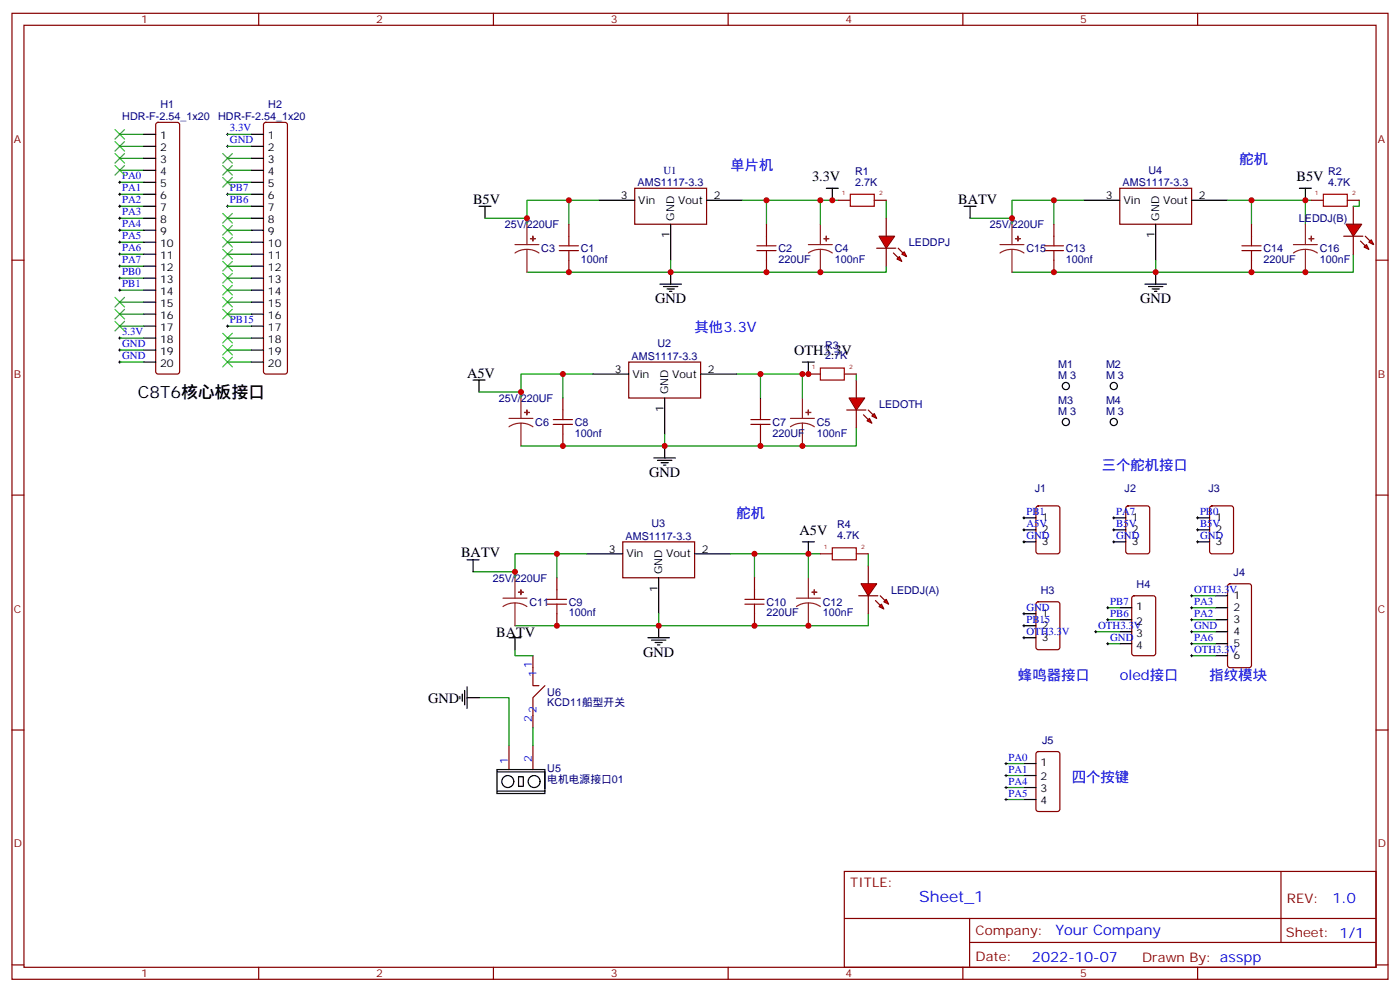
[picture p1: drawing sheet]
<svg xmlns="http://www.w3.org/2000/svg" width="412mm" height="292mm" viewBox="0 0 412 292" stroke-linecap="round" stroke-linejoin="round" font-family="sans-serif">
<g fill="none" stroke="#870000" stroke-width=".35">
<path d="M3.5 3.9h405.4v284.4h-405.4zM7.1 7.4h398.2v277.3h-398.2zM76.2 3.9v3.5M145.3 3.9v3.5M214.5 3.9v3.5M283.6 3.9v3.5M352.8 3.9v3.5M46.1 36.2l.5-.2h5.6l.5 .2 .2 .5v72.7l-.2 .5-.5 .2h-5.6l-.5-.2-.2-.5v-72.7zM77.8 36.2l.5-.2h5.7l.5 .2 .2 .5v72.7l-.3 .5-.4 .2h-5.7l-.5-.2-.2-.5v-72.7zM3.5 76.6h3.6M167.6 66v3.5M167.6 76.6v3.5"/>
<path d="M225.8 66v3.5M225.8 76.6v3.5M310.4 66v3.5M310.4 76.6v3.5M368.7 66v3.5M368.7 76.6v3.5M405.3 76.6h3.6M165.8 117.2v3.5M224 117.2v3.5M165.8 127.7v3.6M224 127.7v3.6M3.5 145.7h3.6"/>
<path d="M305.4 149.1l.5-.2h5.6l.7 .4v13l-.5 .7h-5.8l-.7-.4v-13zM331.8 149.1l.5-.2h5.7l.6 .4 .1 13-.5 .7h-5.9l-.6-.4-.1-13zM356.5 149.1l.5-.2h5.7l.6 .4 .1 13-.5 .7h-5.9l-.6-.4-.1-13zM405.3 145.7h3.6M164 170.1v3.5M222.2 170.1v3.5M305.4 177.3l.5-.2h5.6l.7 .5v12.9l-.5 .7h-5.8l-.7-.4v-13zM333.6 175.6l.5-.2h5.6l.7 .4v16.5l-.4 .6-5.9 .1-.7-.5v-16.4zM361.8 172l.5-.2h5.6l.7 .5 .1 23.5-.5 .7h-5.9l-.6-.4-.1-23.6zM164 180.7v3.5M222.2 180.7v3.5M3.5 214.9h3.6"/>
<path d="M405.3 214.9h3.6M305.4 221.4l.5-.2h5.6l.7 .5v16.5l-.5 .6-5.8 .1-.7-.5v-16.5zM248.7 256.5h156.6v28.2h-156.6zM377.3 256.5v20.9M248.7 270.4h156.5M285.6 277.4h119.6M285.6 270.4v14.1M3.5 284h3.6M76.2 284.7v3.6M145.3 284.7v3.6M214.5 284.7v3.6M283.6 284.7v3.6"/>
<path d="M352.8 284.7v3.6M405.3 284h3.6"/>
</g>
<g fill="none" stroke="#000" stroke-width=".29">
<path d="M66.7 39.5h.7M67 39.2v.7M34.9 57.2h.7M34.9 53.7h.7M35.3 53.3v.7M35.3 56.8v.7M66.7 57.2h.7M66.7 43.1h.7M67 42.7v.7M67 56.8v.7M34.9 60.7h.7M34.9 78.4h.7"/>
<path d="M34.9 74.8h.7M34.9 64.2h.7M34.9 67.8h.7M34.9 71.3h.7M35.3 60.4v.7M35.3 63.9v.7M35.3 67.4v.7M35.3 70.9v.7M35.3 74.5v.7M35.3 78v.7M66.7 60.7h.7M67 60.4v.7"/>
<path d="M34.9 99.5h.7M34.9 81.9h.7M35.3 81.5v.7M35.3 99.2v.7M66.7 96h.7M67 95.6v.7M34.9 106.6h.7M34.9 103h.7M35.3 102.7v.7M35.3 106.2v.7M301.3 156h.7M301.3 152.4h.7"/>
<path d="M301.3 159.5h.7M301.6 152.1v.7M301.6 155.6v.7M301.6 159.1v.7M327.7 156h.7M327.7 152.4h.7M327.7 159.5h.7M328.1 152.1v.7M328.1 155.6v.7M328.1 159.1v.7M352.4 156h.7M352.4 152.4h.7"/>
<path d="M352.4 159.5h.7M352.8 152.1v.7M352.8 155.6v.7M352.8 159.1v.7M326 178.9h.7M326.3 178.5v.7M350.7 178.9h.7M350.7 175.4h.7M351 175v.7M351 178.5v.7M301.3 184.2h.7M301.3 180.7h.7"/>
<path d="M301.3 187.7h.7M301.6 180.3v.7M301.6 183.8v.7M301.6 187.4v.7M322.4 185.9h.7M322.8 185.6v.7M326 182.4h.7M326 189.5h.7M326.3 182.1v.7M326.3 189.1v.7M350.7 182.4h.7M350.7 185.9h.7"/>
<path d="M350.7 189.5h.7M350.7 193h.7M351 182.1v.7M351 185.6v.7M351 189.1v.7M351 192.7v.7M296 224.8h.7M296 228.3h.7M296 231.8h.7M296 235.3h.7M296.3 224.4v.7M296.3 227.9v.7"/>
<path d="M296.3 231.5v.7M296.3 235v.7"/>
</g>
<g fill="none" stroke="#008700" stroke-width=".35">
<path d="M35.3 39.5h7M67 39.5h7.1M35.3 57.2h7M35.3 43.1h7M35.3 46.6h7M35.3 50.1h7M35.3 53.7h7M67 57.2h7.1M67 43.1h7.1M67 46.6h7.1M67 50.1h7.1M67 53.7h7.1"/>
<path d="M167.6 58.9h-12.4v7.1M176.4 58.9h-8.8v7.1M218.7 58.9h7.1v7.1M225.8 58.9h15.9v7.1M241.7 58.9h5.2M261.1 58.9v5.3M310.4 58.9h-12.3v7.1M319.3 58.9h-8.9v7.1M361.6 58.9h7.1v7.1M368.7 58.9h15.8v7.1M35.3 74.8h7M35.3 78.4h7"/>
<path d="M35.3 60.7h7M35.3 64.2h7M35.3 67.8h7M35.3 71.3h7M67 74.8h7.1M67 78.4h7.1M67 60.7h7.1M67 64.2h7.1M67 67.8h7.1M67 71.3h7.1M142.9 64.2h12.3M197.6 76.6v3.5"/>
<path d="M261.1 78.4v1.7h-105.9M285.8 64.2h12.3M340.4 76.6v3.5M398.6 74.8v5.3h-100.5M35.3 92.5h7M35.3 96h7M35.3 99.5h7M35.3 81.9h7M35.3 85.4h7M35.3 88.9h7M67 92.5h7.1M67 96h7.1"/>
<path d="M67 99.5h7.1M67 81.9h7.1M67 85.4h7.1M67 88.9h7.1M35.3 103h7M35.3 106.6h7M67 103h7.1M67 106.6h7.1M141.1 115.4h12.4M165.8 110.1h-12.3v7.1M174.6 110.1h-8.8v7.1M217 110.1h7v7.1"/>
<path d="M195.8 127.7v3.6M252.2 126v5.3h-98.7M139.3 168.3h12.4M164 163h-12.3v7.1M172.9 163h-8.9v7.1M215.2 163h7v7.1M326.3 178.9h3.5M351 178.9h7.1M351 175.4h7.1M194 180.7v3.5M255.8 180.7v3.5h-104.1M322.8 185.9h7"/>
<path d="M326.3 182.4h3.5M326.3 189.5h3.5M351 185.9h7.1M351 182.4h7.1M351 189.5h7.1M351 193h7.1M296.3 224.8h5.3M296.3 228.3h5.3M296.3 231.8h5.3M296.3 235.3h5.3"/>
</g>
<g fill="none" stroke="#000" stroke-width=".35">
<path d="M42.3 39.5h3.6M74.1 39.5h3.5M42.3 43.1h3.6M42.3 46.6h3.6M42.3 50.1h3.6M42.3 53.7h3.6M42.3 57.2h3.6M74.1 43.1h3.5M74.1 46.6h3.5M74.1 50.1h3.5M74.1 53.7h3.5M74.1 57.2h3.5"/>
<path d="M176.4 58.9h10.6M208.1 58.9h10.6M319.3 58.9h10.5M351 58.9h10.6M42.3 60.7h3.6M42.3 64.2h3.6M42.3 67.8h3.6M42.3 71.3h3.6M42.3 74.8h3.6M42.3 78.4h3.6M74.1 60.7h3.5M74.1 64.2h3.5"/>
<path d="M74.1 67.8h3.5M74.1 71.3h3.5M74.1 74.8h3.5M74.1 78.4h3.5M141.1 60.7h3.5M142.9 60.7v3.5M197.6 66v10.6M284 60.7h3.5M285.8 60.7v3.5M340.4 66v10.6M42.3 81.9h3.6M42.3 85.4h3.6"/>
<path d="M42.3 88.9h3.6M42.3 92.5h3.6M42.3 96h3.6M42.3 99.5h3.6M74.1 81.9h3.5M74.1 85.4h3.5M74.1 88.9h3.5M74.1 92.5h3.5M74.1 96h3.5M74.1 99.5h3.5M194.4 83.6h6.3M195.4 84.3h4.3"/>
<path d="M196.5 85.1h2.1M197.2 85.8h.7M197.6 80.1v3.5M337.3 83.6h6.3M338.3 84.3h4.2M339.4 85.1h2.1M340.1 85.8h.7M340.4 80.1v3.5M42.3 103h3.6M42.3 106.6h3.6M74.1 103h3.5M74.1 106.6h3.5"/>
<path d="M139.3 111.9h3.6M141.1 111.9v3.5M174.6 110.1h10.6M195.8 117.2v10.5M206.4 110.1h10.6M192.6 134.8h6.4M193.7 135.5h4.2M194.7 136.2h2.1M195.4 136.9h.7M195.8 131.3v3.5M301.6 159.5h3.6M301.6 152.4h3.6"/>
<path d="M301.6 156h3.6M328.1 159.5h3.5M328.1 152.4h3.5M328.1 156h3.5M352.8 159.5h3.5M352.8 152.4h3.5M352.8 156h3.5M137.6 164.8h3.5M139.3 164.8v3.5M172.9 163h10.5M194 170.1v10.6M204.6 163h10.6"/>
<path d="M329.8 178.9h3.6M358.1 178.9h3.5M358.1 175.4h3.5M190.9 187.7h6.3M191.9 188.4h4.2M193 189.1h2.1M193.7 189.8h.7M194 184.2v3.5M301.6 187.7h3.6M301.6 180.7h3.6M301.6 184.2h3.6M329.8 182.4h3.6"/>
<path d="M329.8 185.9h3.6M329.8 189.5h3.6M358.1 182.4h3.5M358.1 185.9h3.5M358.1 189.5h3.5M358.1 193h3.5M301.6 224.8h3.6M301.6 228.3h3.6M301.6 231.8h3.6M301.6 235.3h3.6"/>
</g>
<path d="M187 55.4h21.1v10.6h-21.1zM329.8 55.4h21.2v10.6h-21.2zM185.2 106.6h21.2v10.6h-21.2zM183.4 159.5h21.2v10.6h-21.2z" fill="none" stroke="#800000" stroke-width=".35"/>
<g fill="none" stroke="#a10000" stroke-width=".35">
<path d="M164.7 73.8h5.7M164.7 72.4h5.7M167.6 69.5v2.9M167.6 73.8v2.8M223 73.8h5.6M223 72.4h5.6M225.8 69.5v2.9M225.8 73.8v2.8M307.6 73.8h5.7M307.6 72.4h5.7M310.4 69.5v2.9M310.4 73.8v2.8"/>
<path d="M365.8 73.8h5.7M365.8 72.4h5.7M368.7 69.5v2.9M368.7 73.8v2.8M163 124.9h5.6M163 123.5h5.6M165.8 120.7v2.8M165.8 124.9v2.8M221.2 124.9h5.6M221.2 123.5h5.6M224 120.7v2.8M224 124.9v2.8"/>
<path d="M161.2 177.8h5.7M161.2 176.4h5.7M164 173.6v2.8M164 177.8v2.9M219.4 177.8h5.7M219.4 176.4h5.7M222.2 173.6v2.8M222.2 177.8v2.9"/>
</g>
<g fill="#8c2424" stroke="#8c2424" stroke-width=".35">
<path d="M157 69.5v1.4z"/>
<path d="M156.3 70.2l1.4 .1z"/>
<path d="M243.4 69.5v1.4z"/>
<path d="M242.7 70.2l1.4 .1z"/>
<path d="M238.1 120.7v1.4z"/>
<path d="M237.4 121.4h1.4z"/>
<path d="M155.2 120.7v1.4z"/>
<path d="M154.5 121.4h1.4z"/>
<path d="M153.4 173.6l.1 1.4z"/>
<path d="M152.8 174.3h1.4z"/>
<path d="M239.9 173.6v1.4z"/>
<path d="M239.2 174.3h1.4z"/>
<path d="M299.8 69.5l.1 1.4z"/>
<path d="M299.2 70.2l1.4 .1z"/>
<path d="M386.3 69.5v1.4z"/>
<path d="M385.6 70.2l1.4 .1z"/>
</g>
<g fill="none" stroke="#8c2424" stroke-width=".35">
<path d="M151.7 72h7M155.2 73.4l1.9 .3 1.6 .8M155.2 73.4l-1.8 .2-1.7 .9M155.2 66v6M155.2 73.4v6.7M238.1 72h7.1M241.7 73.4l1.8 .3 1.7 .8M241.7 73.4l-1.9 .2-1.7 .9M241.7 66v6M241.7 73.4v6.7M294.6 72h7M298.1 73.4l1.8 .3 1.7 .8"/>
<path d="M298.1 73.4l-1.9 .2-1.6 .9M298.1 66v6M298.1 73.4v6.7M381 72h7.1M384.5 73.4l1.9 .3 1.7 .8M384.5 73.4l-1.8 .2-1.7 .9M384.5 66v6M384.5 73.4v6.7M153.5 117.2v6M236.4 117.2v6M149.9 123.2h7.1M153.5 124.6l1.8 .2 1.7 .8"/>
<path d="M153.5 124.6l-1.9 .2-1.7 .8M153.5 124.6v6.7M232.8 123.2h7.1M236.4 124.6l1.8 .2 1.7 .8M236.4 124.6l-1.9 .2-1.7 .8M236.4 124.6v6.7M148.2 176.1h7M151.7 177.5l1.8 .2 1.7 .8M151.7 177.5l-1.9 .2-1.6 .8M151.7 170.1v6M151.7 177.5v6.7M234.6 176.1h7.1"/>
<path d="M238.1 177.5l1.9 .2 1.7 .8M238.1 177.5l-1.8 .2-1.7 .8M238.1 170.1v6M238.1 177.5v6.7"/>
</g>
<g fill="none" stroke="#3c3" stroke-width=".35">
<path d="M33.9 38.1l2.8 2.9M36.7 38.1l-2.8 2.9M33.9 41.7l2.8 2.8M33.9 45.2l2.8 2.8M33.9 48.7l2.8 2.8M36.7 41.7l-2.8 2.8M36.7 45.2l-2.8 2.8M36.7 48.7l-2.8 2.8M65.6 45.2l2.8 2.8M65.6 48.7l2.8 2.8M65.6 52.2l2.8 2.9M68.4 45.2l-2.8 2.8"/>
<path d="M68.4 48.7l-2.8 2.8M68.4 52.2l-2.8 2.9M65.6 62.8l2.8 2.9M65.6 66.4l2.8 2.8M65.6 69.9l2.8 2.8M65.6 73.4l2.8 2.8M65.6 76.9l2.8 2.9M68.4 62.8l-2.8 2.9M68.4 66.4l-2.8 2.8M68.4 69.9l-2.8 2.8M68.4 73.4l-2.8 2.8M68.4 76.9l-2.8 2.9"/>
<path d="M33.9 87.5l2.8 2.8M33.9 91.1l2.8 2.8M33.9 94.6l2.8 2.8M36.7 87.5l-2.8 2.8M36.7 91.1l-2.8 2.8M36.7 94.6l-2.8 2.8M65.6 80.5l2.8 2.8M65.6 84l2.8 2.8M65.6 87.5l2.8 2.8M65.6 91.1l2.8 2.8M65.6 98.1l2.8 2.8M68.4 80.5l-2.8 2.8"/>
<path d="M68.4 84l-2.8 2.8M68.4 87.5l-2.8 2.8M68.4 91.1l-2.8 2.8M68.4 98.1l-2.8 2.8M65.6 101.6l2.8 2.9M65.6 105.2l2.8 2.8M68.4 101.6l-2.8 2.9M68.4 105.2l-2.8 2.8"/>
</g>
<g fill="#f00" stroke="#870000" stroke-width=".35">
<path d="M258.9 69.5h4.6l-2.4 3.6z"/>
<path d="M258.2 73.1h5.7z"/>
</g>
<g fill="#870000" stroke="#870000" stroke-width=".35">
<path d="M264.6 73.1l1.4 1.4z"/>
<path d="M263.2 74.5l1.4 1.4z"/>
</g>
<g fill="#f00" stroke="#870000" stroke-width=".35">
<path d="M265.6 74.8l.7-.7 .8 1.4z"/>
<path d="M264.2 76.2l.7-.7 .7 1.4z"/>
</g>
<path d="M261.1 64.2v5.3M261.1 73.1v5.3" fill="none" stroke="#870000" stroke-width=".35"/>
<path d="M224 110.1h14.1M236.4 110.1v7.1" fill="none" stroke="#008700" stroke-width=".35"/>
<g fill="#f00" stroke="#870000" stroke-width=".35">
<path d="M250.1 117.2h4.6l-2.5 3.5z"/>
<path d="M249.4 120.7h5.7z"/>
</g>
<g fill="#870000" stroke="#870000" stroke-width=".35">
<path d="M255.8 120.7l1.4 1.4z"/>
<path d="M254.4 122.1l1.4 1.4z"/>
</g>
<g fill="#f00" stroke="#870000" stroke-width=".35">
<path d="M256.8 122.4l.7-.7 .7 1.5z"/>
<path d="M256.1 123.2l.7 1.4-1.4-.7z"/>
</g>
<path d="M252.2 111.9v5.3M252.2 120.7v5.3" fill="none" stroke="#870000" stroke-width=".35"/>
<path d="M252.2 110.1v1.8M222.2 163h15.9v7.1M238.1 163h3.6" fill="none" stroke="#008700" stroke-width=".35"/>
<g fill="#f00" stroke="#870000" stroke-width=".35">
<path d="M253.6 171.8h4.6l-2.4 3.6z"/>
<path d="M252.9 175.4h5.7z"/>
</g>
<g fill="#870000" stroke="#870000" stroke-width=".35">
<path d="M259.3 175.4l1.4 1.4z"/>
<path d="M257.9 176.8l1.4 1.4z"/>
</g>
<g fill="#f00" stroke="#870000" stroke-width=".35">
<path d="M260.3 177.1l.8-.7 .7 1.4z"/>
<path d="M258.9 178.5l.7-.7 .7 1.4z"/>
</g>
<path d="M255.8 166.5v5.3M255.8 175.4v5.3" fill="none" stroke="#870000" stroke-width=".35"/>
<path d="M384.5 58.9h1.8M255.8 163v3.5" fill="none" stroke="#008700" stroke-width=".35"/>
<g fill="#f00" stroke="#870000" stroke-width=".35">
<path d="M396.5 66h4.6l-2.5 3.5z"/>
<path d="M395.8 69.5h5.7z"/>
</g>
<g fill="#870000" stroke="#870000" stroke-width=".35">
<path d="M402.2 69.5l1.4 1.4z"/>
<path d="M400.8 70.9l1.4 1.5z"/>
</g>
<g fill="#f00" stroke="#870000" stroke-width=".35">
<path d="M403.2 71.3l.7-.7 .7 1.4z"/>
<path d="M401.8 72.7l.7-.7 .7 1.4z"/>
</g>
<g fill="none" stroke="#870000" stroke-width=".35">
<path d="M246.9 58.9h3.6M257.5 58.9h3.6M386.3 58.9h3.5M396.9 58.9h3.5M398.6 60.7v5.3M398.6 69.5v5.3M238.1 110.1h3.6M248.7 110.1h3.5M241.7 163h3.5M252.2 163h3.6M157 193v8.8h1.7M149.9 219.5v7"/>
<path d="M157 219.5v7M160.5 201.8l-3.5 3.6v8.8"/>
</g>
<path d="M400.4 58.9v1.8h-1.8M151.7 191.2v1.8h5.3M141.1 205.4h8.8v14.1M157 214.2v5.3" fill="none" stroke="#008700" stroke-width=".35"/>
<g fill="none" stroke="#000" stroke-width=".35">
<path d="M243.4 55.4h3.5M245.2 55.4v3.5M382.8 55.4h3.5M384.5 55.4v3.5M236.4 106.6h3.5M238.1 106.6v3.5M236.4 159.5h3.5M238.1 159.5v3.5M149.9 187.7h3.6M151.7 187.7v3.5M135.5 205v.7M136.2 204.3v2.1"/>
<path d="M136.9 203.2v4.3M137.6 205.4h3.5M137.6 202.2v6.3M146.4 226.5h14.1v7.1h-14.1zM146.4 227.2h14.1v5M146.4 232.9h14.1M152.8 228.6h1.4v2.9h-1.4z"/>
<circle cx="314" cy="113.6" r="1.06"/>
<circle cx="328.1" cy="113.6" r="1.06"/>
<circle cx="314" cy="124.2" r="1.06"/>
<circle cx="328.1" cy="124.2" r="1.06"/>
<circle cx="149.6" cy="230" r="1.76"/>
<circle cx="157.3" cy="230" r="1.76"/>
</g>
<path d="M34.9 85.4h.7M35.3 85.1v.7" fill="none" stroke="#000" stroke-width=".29"/>
<path d="M250.5 57.2h7v3.5h-7zM389.8 57.2h7.1v3.5h-7.1zM241.7 108.3h7v3.6h-7zM245.2 161.3h7v3.5h-7z" fill="none" stroke="#a10000" stroke-width=".35"/>
<g fill="#c00">
<circle cx="167.6" cy="58.9" r=".88"/>
<circle cx="167.6" cy="80.1" r=".88"/>
<circle cx="225.8" cy="80.1" r=".88"/>
<circle cx="197.6" cy="80.1" r=".88"/>
<circle cx="155.2" cy="64.2" r=".88"/>
<circle cx="153.5" cy="115.4" r=".88"/>
<circle cx="195.8" cy="131.3" r=".88"/>
<circle cx="224" cy="131.3" r=".88"/>
<circle cx="165.8" cy="131.3" r=".88"/>
<circle cx="165.8" cy="110.1" r=".88"/>
<circle cx="164" cy="163" r=".88"/>
<circle cx="164" cy="184.2" r=".88"/>
<circle cx="222.3" cy="184.2" r=".88"/>
<circle cx="194" cy="184.2" r=".88"/>
<circle cx="151.7" cy="168.3" r=".88"/>
<circle cx="310.4" cy="58.9" r=".88"/>
<circle cx="368.7" cy="58.9" r=".88"/>
<circle cx="310.4" cy="80.1" r=".88"/>
<circle cx="368.7" cy="80.1" r=".88"/>
<circle cx="340.4" cy="80.1" r=".88"/>
<circle cx="298.1" cy="64.2" r=".88"/>
<circle cx="241.7" cy="58.9" r=".88"/>
<circle cx="241.7" cy="80.1" r=".88"/>
<circle cx="236.4" cy="110.1" r=".88"/>
<circle cx="224" cy="110.1" r=".88"/>
<circle cx="236.4" cy="131.3" r=".88"/>
<circle cx="238.1" cy="163" r=".88"/>
<circle cx="238.1" cy="184.2" r=".88"/>
<circle cx="384.5" cy="58.9" r=".88"/>
<circle cx="384.5" cy="80.1" r=".88"/>
<circle cx="225.8" cy="58.9" r=".88"/>
<circle cx="245.2" cy="58.9" r=".88"/>
<circle cx="222.3" cy="163" r=".88"/>
<circle cx="238.1" cy="110.1" r=".88"/>
</g>
<text font-size="4.9" x="40.6" y="117.2">C8T6核心板接口</text>
<text font-size="4.6" fill="#00f" x="270.8" y="265.5">Sheet_1</text>
<g font-size="4.2" fill="#00f">
<text x="215.2" y="50.1">单片机</text>
<text x="365.1" y="48.4">舵机</text>
<text x="204.6" y="97.8">其他3.3V</text>
<text x="324.6" y="138.3">三个舵机接口</text>
<text x="217" y="152.4">舵机</text>
<text x="299.9" y="200.1">蜂鸣器接口</text>
<text x="329.8" y="200.1">oled接口</text>
<text x="356.3" y="200.1">指纹模块</text>
<text x="315.7" y="230">四个按键</text>
<text x="392.5" y="265.8">1.0</text>
<text x="310.9" y="275.3">Your Company</text>
<text x="304" y="283.1">2022-10-07</text>
</g>
<g font-size="4.2">
<text x="239.2" y="53.3">3.3V</text>
<text x="381.9" y="53.4">B5V</text>
<text x="139.3" y="60">B5V</text>
<text x="282.2" y="60">BATV</text>
<text x="193" y="89.3">GND</text>
<text x="335.8" y="89.3">GND</text>
<text x="233.9" y="104.5">OTH3.3V</text>
<text x="137.6" y="111.2">A5V</text>
<text x="191.2" y="140.4">GND</text>
<text x="235.5" y="157.4">A5V</text>
<text x="135.8" y="164.1">BATV</text>
<text x="146.2" y="187.4">BATV</text>
<text x="189.4" y="193.4">GND</text>
<text x="126.1" y="206.8">GND</text>
</g>
<g font-size="3.9" fill="#800">
<text x="250.5" y="261.1">TITLE:</text>
<text x="379.1" y="265.8">REV:</text>
<text x="287.4" y="275.3">Company:</text>
<text x="378.7" y="275.9">Sheet: 1/1</text>
<text x="287.4" y="283">Date:</text>
<text x="336.4" y="283.1">Drawn By: asspp</text>
</g>
<g font-size="3.2" fill="#800">
<text x="41.6" y="6.9">1</text>
<text x="110.8" y="6.9">2</text>
<text x="179.9" y="6.9">3</text>
<text x="249.1" y="6.9">4</text>
<text x="318.2" y="6.9">5</text>
<text x="4.1" y="42">A</text>
<text x="405.9" y="42">A</text>
<text x="4.1" y="111.2">B</text>
<text x="405.9" y="111.2">B</text>
<text x="4.1" y="180.3">C</text>
<text x="405.9" y="180.3">C</text>
<text x="4.1" y="249.4">D</text>
<text x="405.9" y="249.4">D</text>
<text x="41.6" y="287.7">1</text>
<text x="110.8" y="287.7">2</text>
<text x="179.9" y="287.7">3</text>
<text x="249.1" y="287.7">4</text>
<text x="318.2" y="287.7">5</text>
</g>
<g font-size="3.2" fill="#000080">
<text x="36" y="35.4">HDR-F-2.54_1x20</text>
<text x="47.3" y="31.9">H1</text>
<text x="64.3" y="35.4">HDR-F-2.54_1x20</text>
<text x="79" y="31.9">H2</text>
<text x="195.5" y="51.1">U1</text>
<text x="251.9" y="51.5">R1</text>
<text x="338.3" y="51.1">U4</text>
<text x="391.2" y="51.5">R2</text>
<text x="187.8" y="54.8">AMS1117-3.3</text>
<text x="251.9" y="54.6">2.7K</text>
<text x="330.7" y="54.8">AMS1117-3.3</text>
<text x="391.2" y="54.6">4.7K</text>
<text x="382.6" y="65.4">LEDDJ(B)</text>
<text x="148.7" y="67.2">25V/220UF</text>
<text x="291.5" y="67.2">25V/220UF</text>
<text x="159.5" y="74.2">C3</text>
<text x="171.1" y="77.4">100nf</text>
<text x="171.1" y="74.2">C1</text>
<text x="229.3" y="77.4">220UF</text>
<text x="229.3" y="74.2">C2</text>
<text x="245.9" y="77.4">100nF</text>
<text x="245.9" y="74.2">C4</text>
<text x="267.8" y="72.4">LEDDPJ</text>
<text x="302.3" y="74.2">C15</text>
<text x="314" y="77.4">100nf</text>
<text x="314" y="74.2">C13</text>
<text x="372.2" y="77.4">220UF</text>
<text x="372.2" y="74.2">C14</text>
<text x="388.8" y="77.4">100nF</text>
<text x="388.8" y="74.2">C16</text>
<text x="186" y="105.9">AMS1117-3.3</text>
<text x="193.7" y="102.3">U2</text>
<text x="243.1" y="105.8">2.7K</text>
<text x="243.1" y="102.6">R3</text>
<text x="311.7" y="111.5">M 3</text>
<text x="311.7" y="108.4">M1</text>
<text x="325.8" y="111.5">M 3</text>
<text x="325.8" y="108.4">M2</text>
<text x="146.9" y="118.3">25V/220UF</text>
<text x="311.7" y="119">M3</text>
<text x="325.8" y="119">M4</text>
<text x="157.7" y="125.3">C6</text>
<text x="169.3" y="125.3">C8</text>
<text x="227.5" y="125.3">C7</text>
<text x="240.6" y="125.3">C5</text>
<text x="258.9" y="120.1">LEDOTH</text>
<text x="311.7" y="122.1">M 3</text>
<text x="325.8" y="122.1">M 3</text>
<text x="169.3" y="128.5">100nf</text>
<text x="227.5" y="128.5">220UF</text>
<text x="240.6" y="128.5">100nF</text>
<text x="304.8" y="144.8">J1</text>
<text x="331.3" y="144.8">J2</text>
<text x="356" y="144.8">J3</text>
<text x="191.9" y="155.2">U3</text>
<text x="246.6" y="155.5">R4</text>
<text x="184.3" y="158.9">AMS1117-3.3</text>
<text x="246.6" y="158.7">4.7K</text>
<text x="145.1" y="171.2">25V/220UF</text>
<text x="334.8" y="173">H4</text>
<text x="363.4" y="169.5">J4</text>
<text x="155.9" y="178.3">C11</text>
<text x="167.6" y="178.3">C9</text>
<text x="225.8" y="178.3">C10</text>
<text x="242.4" y="178.3">C12</text>
<text x="262.5" y="174.7">LEDDJ(A)</text>
<text x="306.6" y="174.7">H3</text>
<text x="167.6" y="181.4">100nf</text>
<text x="225.8" y="181.4">220UF</text>
<text x="242.4" y="181.4">100nF</text>
<text x="161.2" y="207.9">KCD11船型开关</text>
<text x="161.2" y="204.7">U6</text>
<text x="306.9" y="218.9">J5</text>
<text x="161.2" y="227.3">U5</text>
<text x="161.2" y="230.5">电机电源接口01</text>
</g>
<g font-size="3.2">
<text x="47.2" y="41">1</text>
<text x="78.9" y="41">1</text>
<text x="47.2" y="44.5">2</text>
<text x="78.9" y="44.5">2</text>
<text x="47.2" y="48">3</text>
<text x="47.2" y="51.5">4</text>
<text x="78.9" y="48">3</text>
<text x="78.9" y="51.5">4</text>
<text x="47.2" y="55.1">5</text>
<text x="47.2" y="58.6">6</text>
<text x="78.9" y="55.1">5</text>
<text x="78.9" y="58.6">6</text>
<text x="182.8" y="58.6">3</text>
<text x="210.3" y="58.6">2</text>
<text x="325.7" y="58.6">3</text>
<text x="353.1" y="58.6">2</text>
<text x="47.2" y="62.1">7</text>
<text x="47.2" y="65.7">8</text>
<text x="78.9" y="62.1">7</text>
<text x="78.9" y="65.7">8</text>
<text x="188" y="60">Vin</text>
<text x="198.6" y="64.9" transform="rotate(-90 198.6 64.9)">GND</text>
<text x="199.7" y="60">Vout</text>
<text x="330.9" y="60">Vin</text>
<text x="341.5" y="64.9" transform="rotate(-90 341.5 64.9)">GND</text>
<text x="342.6" y="60">Vout</text>
<text x="47.2" y="69.2">9</text>
<text x="78.9" y="69.2">9</text>
<text x="197.2" y="70.1" transform="rotate(-90 197.2 70.1)">1</text>
<text x="340.1" y="70.1" transform="rotate(-90 340.1 70.1)">1</text>
<text x="47.2" y="72.7">10</text>
<text x="47.2" y="76.2">11</text>
<text x="78.9" y="72.7">10</text>
<text x="78.9" y="76.2">11</text>
<text x="47.2" y="79.8">12</text>
<text x="47.2" y="83.3">13</text>
<text x="78.9" y="79.8">12</text>
<text x="78.9" y="83.3">13</text>
<text x="47.2" y="86.8">14</text>
<text x="78.9" y="86.8">14</text>
<text x="47.2" y="90.3">15</text>
<text x="47.2" y="93.9">16</text>
<text x="78.9" y="90.3">15</text>
<text x="78.9" y="93.9">16</text>
<text x="47.2" y="97.4">17</text>
<text x="47.2" y="100.9">18</text>
<text x="78.9" y="97.4">17</text>
<text x="78.9" y="100.9">18</text>
<text x="47.2" y="104.5">19</text>
<text x="47.2" y="108">20</text>
<text x="78.9" y="104.5">19</text>
<text x="78.9" y="108">20</text>
<text x="181.1" y="109.7">3</text>
<text x="186.3" y="111.2">Vin</text>
<text x="198" y="111.2">Vout</text>
<text x="208.5" y="109.7">2</text>
<text x="196.8" y="116.1" transform="rotate(-90 196.8 116.1)">GND</text>
<text x="195.4" y="121.3" transform="rotate(-90 195.4 121.3)">1</text>
<text x="306.9" y="153.5">1</text>
<text x="333.4" y="153.5">1</text>
<text x="358.1" y="153.5">1</text>
<text x="306.9" y="160.5">3</text>
<text x="306.9" y="157">2</text>
<text x="333.4" y="160.5">3</text>
<text x="333.4" y="157">2</text>
<text x="358.1" y="160.5">3</text>
<text x="358.1" y="157">2</text>
<text x="179.3" y="162.7">3</text>
<text x="184.5" y="164.1">Vin</text>
<text x="196.2" y="164.1">Vout</text>
<text x="206.7" y="162.7">2</text>
<text x="195.1" y="169" transform="rotate(-90 195.1 169)">GND</text>
<text x="193.7" y="174.2" transform="rotate(-90 193.7 174.2)">1</text>
<text x="334.7" y="179.6">1</text>
<text x="363.4" y="176.4">1</text>
<text x="363.4" y="180">2</text>
<text x="306.9" y="181.7">1</text>
<text x="306.9" y="185.2">2</text>
<text x="334.7" y="183.8">2</text>
<text x="363.4" y="183.5">3</text>
<text x="306.9" y="188.8">3</text>
<text x="334.7" y="187.4">3</text>
<text x="334.7" y="190.9">4</text>
<text x="363.4" y="187">4</text>
<text x="363.4" y="190.5">5</text>
<text x="363.4" y="194.1">6</text>
<text x="306.5" y="225.5">1</text>
<text x="306.5" y="229.7">2</text>
<text x="306.5" y="233.2">3</text>
<text x="306.5" y="236.7">4</text>
</g>
<g font-size="3.2" fill="#00f">
<text x="67.7" y="38.7">3.3V</text>
<text x="67.7" y="42.2">GND</text>
<text x="36" y="52.8">PA0</text>
<text x="36" y="59.8">PA2</text>
<text x="36" y="56.3">PA1</text>
<text x="67.7" y="59.8">PB6</text>
<text x="67.7" y="56.3">PB7</text>
<text x="36" y="63.4">PA3</text>
<text x="36" y="66.9">PA4</text>
<text x="36" y="70.4">PA5</text>
<text x="36" y="77.5">PA7</text>
<text x="36" y="73.9">PA6</text>
<text x="36" y="81">PB0</text>
<text x="36" y="84.5">PB1</text>
<text x="67.7" y="95.1">PB15</text>
<text x="36" y="98.6">3.3V</text>
<text x="36" y="105.7">GND</text>
<text x="36" y="102.2">GND</text>
<text x="302.3" y="155.1">A5V</text>
<text x="302.3" y="151.6">PB1</text>
<text x="328.8" y="151.6">PA7</text>
<text x="328.8" y="155.1">B5V</text>
<text x="353.5" y="151.6">PB0</text>
<text x="353.5" y="155.1">B5V</text>
<text x="302.3" y="158.6">GND</text>
<text x="328.8" y="158.6">GND</text>
<text x="353.5" y="158.6">GND</text>
<text x="302.3" y="179.8">GND</text>
<text x="327" y="178">PB7</text>
<text x="351.7" y="174.5">OTH3.3V</text>
<text x="351.7" y="178">PA3</text>
<text x="302.3" y="183.3">PB15</text>
<text x="323.5" y="185.1">OTH3.3V</text>
<text x="327" y="181.5">PB6</text>
<text x="351.7" y="181.5">PA2</text>
<text x="351.7" y="185.1">GND</text>
<text x="302.3" y="186.8">OTH3.3V</text>
<text x="327" y="188.6">GND</text>
<text x="351.7" y="188.6">PA6</text>
<text x="156.6" y="196.5" transform="rotate(-90 156.6 196.5)">1</text>
<text x="351.7" y="192.1">OTH3.3V</text>
<text x="158" y="199.3" transform="rotate(-90 158 199.3)">1</text>
<text x="158" y="209.9" transform="rotate(-90 158 209.9)">2</text>
<text x="156.6" y="212.7" transform="rotate(-90 156.6 212.7)">2</text>
<text x="149.6" y="225" transform="rotate(-90 149.6 225)">1</text>
<text x="156.6" y="224.3" transform="rotate(-90 156.6 224.3)">2</text>
<text x="297" y="223.9">PA0</text>
<text x="297" y="227.4">PA1</text>
<text x="297" y="230.9">PA4</text>
<text x="297" y="234.5">PA5</text>
</g>
<g font-size="1.8" fill="#800">
<text x="247.9" y="57.5">1</text>
<text x="258.9" y="57.5">2</text>
<text x="387.3" y="57.5">1</text>
<text x="398.3" y="57.5">2</text>
<text x="239.1" y="108.7">1</text>
<text x="250.1" y="108.7">2</text>
<text x="242.7" y="161.6">1</text>
<text x="253.6" y="161.6">2</text>
</g>
</svg>
